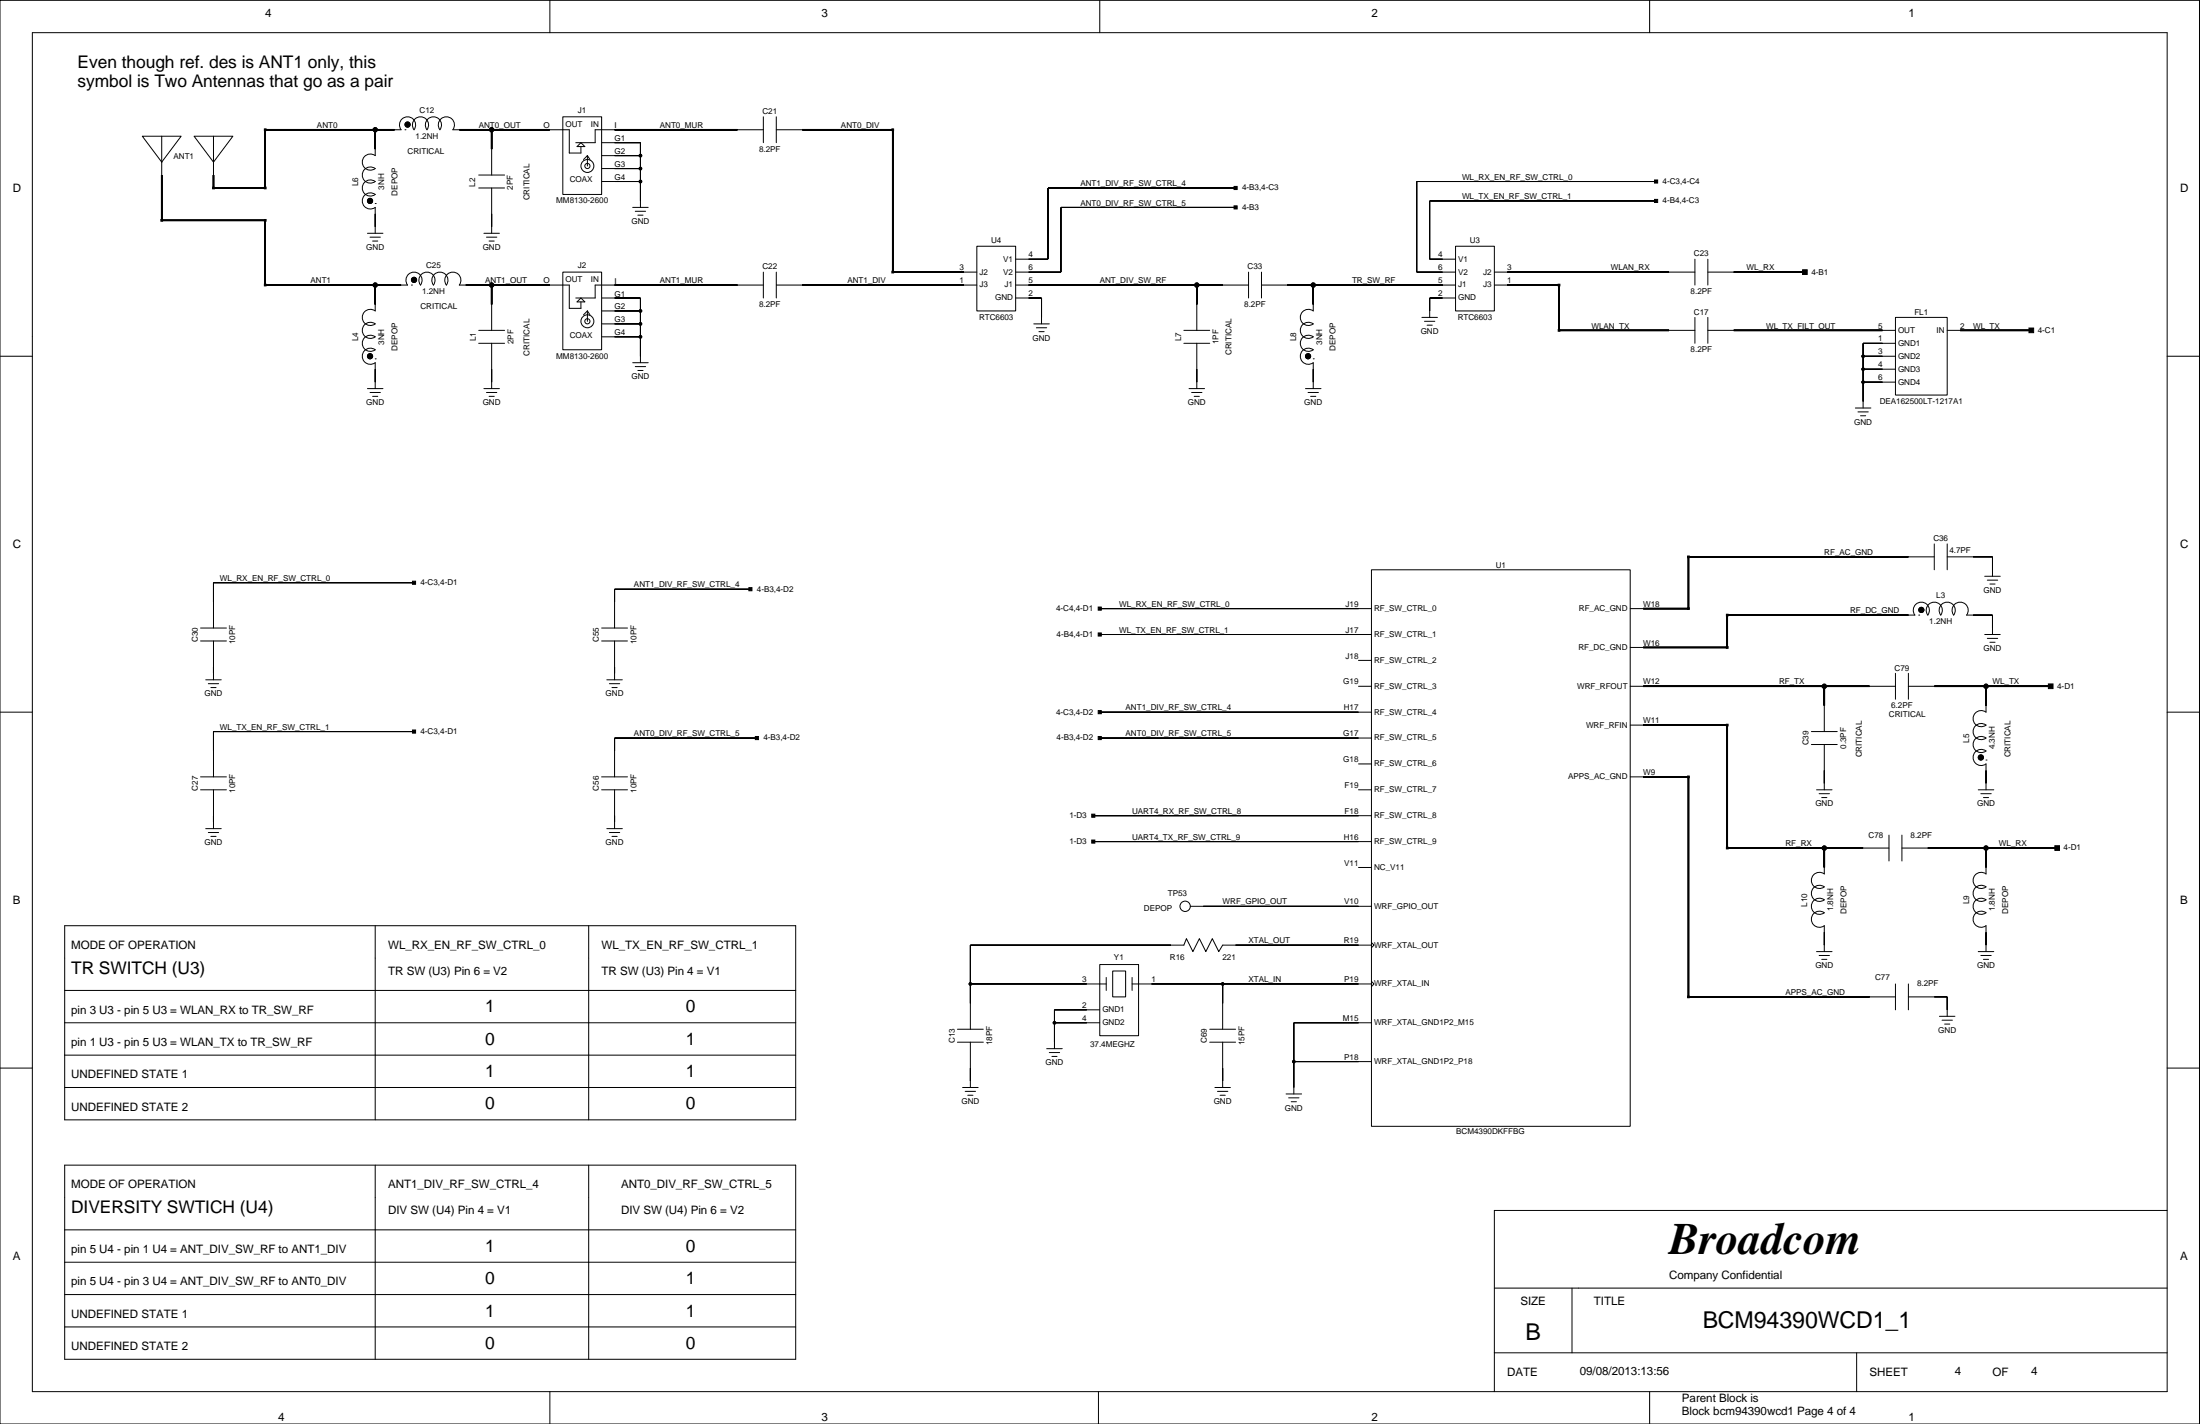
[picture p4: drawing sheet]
<svg xmlns="http://www.w3.org/2000/svg" width="432mm" height="279mm" viewBox="0 0 432 279" stroke-linecap="round" stroke-linejoin="round" font-family="sans-serif">
<g fill="none" stroke="#000" stroke-width=".2">
<path d="M0 .1h431.7v279.3h-431.7zM6.3 6.4h419.1v266.7h-419.1zM107.9 .1v6.3M215.9 .1v6.3M323.8 .1v6.3M27.9 26.7h7.7l-3.9 5.1zM31.7 26.7v7.6M38.1 31.8h.1M38.1 26.7h7.6l-3.8 5.1zM39.4 34.3h.1M39.4 31.8h.1M40.6 33.1h.1"/>
<path d="M40.6 31.8h.1M41.9 26.7v7.6M73.6 39.9h.1M73.6 29.3v1.2a1.59 1.59 0 0 0-2.1 .2 1.59 1.59 0 0 0 0 2.2 1.59 1.59 0 0 0 2.1 .2 1.59 1.59 0 0 0-2.1 .2 1.59 1.59 0 0 0 0 2.1 1.59 1.59 0 0 0 2.1 .2 1.59 1.59 0 0 0-2.1 .2 1.59 1.59 0 0 0 0 2.2 1.59 1.59 0 0 0 2.1 .2 1.59 1.59 0 0 0-2.1 .2 1.59 1.59 0 0 0 0 2.1 1.59 1.59 0 0 0 2.1 .2v5.1M77.5 25.5h1.2a1.59 1.59 0 0 1 .2-2.2 1.59 1.59 0 0 1 2.2 0 1.59 1.59 0 0 1 .2 2.2 1.59 1.59 0 0 1 .2-2.2 1.59 1.59 0 0 1 2.1 0 1.59 1.59 0 0 1 .2 2.2 1.59 1.59 0 0 1 .2-2.2 1.59 1.59 0 0 1 2.1 0 1.59 1.59 0 0 1 .2 2.2 1.59 1.59 0 0 1 .2-2.2 1.59 1.59 0 0 1 2.2 0 1.59 1.59 0 0 1 .2 2.2h1.2M79.5 25.5h.1M94 36.9h5M94 34.3h5M96.5 29.3v5M96.5 36.9v8.9M107.9 25.5h3.8v4.5h2.3v-1.2M110.5 22.9h7.6v15.3h-7.6z"/>
<path d="M114 28l.8 .8h-1.5zM115.3 30.5v2.1M115.3 30.5l-.8 .8M115.3 30.5l.5 .8M118.1 28h7.6v12.7M118.1 30.5h7.6M118.1 33.1h7.6M118.1 35.6h7.6M120.6 25.5h-3.8v2.5h-3.8M144.7 25.5h5.1M149.8 22.9v5.1M152.4 25.5h5"/>
<path d="M152.4 22.9v5.1M242.5 36.9h-36.8v14h-6.4M325 35.6h-46.9v17.8h7.6M325 39.4h-44.4v11.5h5.1M72.1 45.8h3.1M72.6 46.5h2.1M73.1 47.3h1.1M73.6 59.7v1.3a1.59 1.59 0 0 0-2.1 .2 1.59 1.59 0 0 0 0 2.2 1.59 1.59 0 0 0 2.1 .2 1.59 1.59 0 0 0-2.1 .2 1.59 1.59 0 0 0 0 2.1 1.59 1.59 0 0 0 2.1 .2 1.59 1.59 0 0 0-2.1 .2 1.59 1.59 0 0 0 0 2.1 1.59 1.59 0 0 0 2.1 .2 1.59 1.59 0 0 0-2.1 .2 1.59 1.59 0 0 0 0 2.2 1.59 1.59 0 0 0 2.1 .2v5M78.7 55.9h1.3a1.59 1.59 0 0 1 .2-2.1 1.59 1.59 0 0 1 2.1 0 1.59 1.59 0 0 1 .2 2.1 1.59 1.59 0 0 1 .2-2.1 1.59 1.59 0 0 1 2.2 0 1.59 1.59 0 0 1 .2 2.1 1.59 1.59 0 0 1 .2-2.1 1.59 1.59 0 0 1 2.1 0 1.59 1.59 0 0 1 .2 2.1M80.8 55.9h.1M91.4 55.9h-1.3a1.59 1.59 0 0 0-.2-2.1 1.59 1.59 0 0 0-2.1 0 1.59 1.59 0 0 0-.2 2.1M95 45.8h3"/>
<path d="M95.5 46.5h2M96 47.3h1M96.5 59.7v5.1M107.9 55.9h3.8v4.6h2.3v-1.3M110.5 53.4h7.6v15.2h-7.6zM113.3 59.2l.7-.7 .8 .7zM118.1 58.5h7.6v12.7M120.6 55.9h-3.8v2.6h-3.8M124.2 40.7h3M124.7 41.5h2M125.2 42.2h1M144.7 55.9h5.1"/>
<path d="M149.8 53.4v5.1M152.4 55.9h5M152.4 53.4v5.1M189.2 55.9h2.5M189.2 53.4h2.5M191.7 48.3h7.6v12.7h-7.6zM199.3 58.5h5.1v5M199.3 55.9h2.6M234.9 59.7v5.1M240 55.9h5.1M242.5 40.7h-34.3v12.7h-8.9M245.1 53.4v5.1"/>
<path d="M247.6 55.9h5.1M247.6 53.4v5.1M257.8 59.7v1.3a1.59 1.59 0 0 0-2.2 .2 1.59 1.59 0 0 0 0 2.2 1.59 1.59 0 0 0 2.2 .2 1.59 1.59 0 0 0-2.2 .2 1.59 1.59 0 0 0 0 2.1 1.59 1.59 0 0 0 2.2 .2 1.59 1.59 0 0 0-2.2 .2 1.59 1.59 0 0 0 0 2.1 1.59 1.59 0 0 0 2.2 .2 1.59 1.59 0 0 0-2.2 .2 1.59 1.59 0 0 0 0 2.2 1.59 1.59 0 0 0 2.2 .2v5M283.1 55.9h2.6M285.7 48.3h7.6v12.7h-7.6zM285.7 58.5h-5.1v3.8M293.3 55.9h2.5M293.3 53.4h2.5M327.6 53.4h5.1M332.7 50.9v5M335.2 50.9v5M335.2 53.4h5.1"/>
<path d="M0 69.9h6.3M72.1 76.2h3.1M72.6 77h2.1M73.1 77.8h1.1M73.6 70.4h.1M94 64.8h5M94 67.4h5M95 76.2h3M95.5 77h2M96 77.8h1M96.5 67.4v8.8M115.3 61v2"/>
<path d="M115.3 61l-.8 .8M115.3 61l.5 .8M118.1 61h7.6M118.1 63.5h7.6M118.1 66.1h7.6M124.2 71.2h3M124.7 71.9h2M125.2 72.7h1M202.9 63.5h3M203.4 64.3h2M203.9 65.1h1M232.4 64.8h5"/>
<path d="M232.4 67.4h5M233.4 76.2h3M233.9 77h2M234.4 77.8h1M234.9 67.4v8.8M256.2 76.2h3.1M256.7 77h2.1M257.2 77.8h1.1M257.8 70.4h.1M279.1 62.3h3M279.6 63h2M280.1 63.8h1"/>
<path d="M327.6 64.8h5.1M332.7 62.3v5.1M335.2 64.8h5.1M335.2 62.3v5.1M365.7 69.9h6.3M365.7 72.4h6.3M365.7 75h6.3M369.5 64.8h2.5M372 62.3h10.2v15.2h-10.2zM372 67.4h-6.3v12.7M382.2 64.8h2.5M425.4 69.9h6.3"/>
<path d="M364.2 80.1h3M364.7 80.8h2M365.2 81.6h1M81.3 114.3h-39.4v8.9M147.3 115.6h-26.7v7.6M215.9 119.4h53.3M269.2 111.8h50.8v109.2h-50.8zM320 119.4h2.5M374.6 109.3h5M379.6 106.7v5.1M382.2 109.3h8.9v3.8M382.2 106.7v5.1"/>
<path d="M389.5 113.1h3.1M390.1 113.8h2M390.6 114.6h1M0 139.7h6.3M39.4 125.8h5M39.4 123.2h5M40.4 133.4h3M40.9 134.1h2M41.4 134.9h1M41.9 125.8v7.6M118.1 125.8h5.1M118.1 123.2h5.1"/>
<path d="M119.1 133.4h3M119.6 134.1h2M120.1 134.9h1M120.6 125.8v7.6M215.9 124.5h53.3M215.9 139.7h53.3M266.6 134.7h2.6M266.6 129.6h2.6M320 134.7h2.5M320 127h2.5M358.1 138.5v5M366.9 134.7h5.1"/>
<path d="M372 132.1v5.1M374.6 120.7h1.2a1.59 1.59 0 0 1 .2-2.1 1.59 1.59 0 0 1 2.2 0 1.59 1.59 0 0 1 .2 2.1 1.59 1.59 0 0 1 .2-2.1 1.59 1.59 0 0 1 2.1 0 1.59 1.59 0 0 1 .2 2.1 1.59 1.59 0 0 1 .2-2.1 1.59 1.59 0 0 1 2.1 0 1.59 1.59 0 0 1 .3 2.1 1.59 1.59 0 0 1 .2-2.1 1.59 1.59 0 0 1 2.1 0 1.59 1.59 0 0 1 .2 2.1h5.1v3.8M374.6 132.1v5.1M374.6 134.7h5M376.6 120.7h.1M389.5 124.5h3.1M389.8 138.5v1.2a1.59 1.59 0 0 0-2.1 .2 1.59 1.59 0 0 0 0 2.2 1.59 1.59 0 0 0 2.1 .2M390.1 125.3h2M390.6 126h1M425.4 139.7h6.3M39.4 155h5M39.4 152.4h5"/>
<path d="M41.9 155v7.6M81.3 143.5h-39.4v8.9M118.1 155h5.1M118.1 152.4h5.1M120.6 155v7.6M148.6 144.8h-28v7.6M215.9 144.8h53.3M266.6 155h2.6M266.6 149.9h2.6M320 152.4h2.5M320 142.3h2.5M355.5 143.5h5.1"/>
<path d="M355.5 146.1h5.1M356.5 155h3.1M357 155.7h2.1M357.6 156.5h1M358.1 146.1v8.9M388.3 155h3M388.8 155.7h2M389.3 156.5h1M389.8 149.1h.1M389.8 142.3a1.59 1.59 0 0 0-2.1 .2 1.59 1.59 0 0 0 0 2.1 1.59 1.59 0 0 0 2.1 .2 1.59 1.59 0 0 0-2.1 .2 1.59 1.59 0 0 0 0 2.1 1.59 1.59 0 0 0 2.1 .2 1.59 1.59 0 0 0-2.1 .2 1.59 1.59 0 0 0 0 2.2 1.59 1.59 0 0 0 2.1 .2v5.1M40.4 162.6h3M40.9 163.3h2"/>
<path d="M41.4 164.1h1M119.1 162.6h3M119.6 163.3h2M120.1 164.1h1M214.6 160h54.6M214.6 165.1h54.6M233.6 177.8h35.6M266.6 170.2h2.6M358.1 170.2v1.3a1.59 1.59 0 0 0-2.2 .2 1.59 1.59 0 0 0 0 2.1 1.59 1.59 0 0 0 2.2 .2 1.59 1.59 0 0 0-2.2 .2 1.59 1.59 0 0 0 0 2.2 1.59 1.59 0 0 0 2.2 .2 1.59 1.59 0 0 0-2.2 .2 1.59 1.59 0 0 0 0 2.1 1.59 1.59 0 0 0 2.2 .2 1.59 1.59 0 0 0-2.2 .2 1.59 1.59 0 0 0 0 2.1 1.59 1.59 0 0 0 2.2 .2v5.1M365.7 166.4h5.1M370.8 163.9v5M373.3 166.4h5.1"/>
<path d="M373.3 163.9v5M389.8 170.2v1.3a1.59 1.59 0 0 0-2.1 .2 1.59 1.59 0 0 0 0 2.1 1.59 1.59 0 0 0 2.1 .2 1.59 1.59 0 0 0-2.1 .2 1.59 1.59 0 0 0 0 2.2 1.59 1.59 0 0 0 2.1 .2 1.59 1.59 0 0 0-2.1 .2 1.59 1.59 0 0 0 0 2.1 1.59 1.59 0 0 0 2.1 .2 1.59 1.59 0 0 0-2.1 .2 1.59 1.59 0 0 0 0 2.1 1.59 1.59 0 0 0 2.1 .2v5.1M12.7 181.6h143.5v38.1h-143.5zM12.7 194.3h143.5M73.6 181.6v38.1M115.5 181.6v38.1M190.5 193.1h26.6M215.9 189.3h7.6v13.9h-7.6zM215.9 198.1h-8.9v7.7M217.1 191.8v2.5M218.4 190.5h2.5v5.1h-2.5zM222.2 193.1h47"/>
<path d="M222.2 191.8v2.5M240 193.1v8.8M269.2 185.4h-29.2l-.8 1.3-1.3-2.5-1.2 2.5-1.3-2.5-1.3 2.5-1.2-2.5-.5 1.2h-41.9v16.5M269.2 184.9l.5 .5-.5 .5M269.2 192.6l.5 .5-.5 .5M356.5 186.7h3.1M357 187.5h2.1M357.6 188.2h1M366.9 195.6h5.1M372 193.1v5M374.6 195.6h7.6v3.8M374.6 193.1v5"/>
<path d="M380.7 199.4h3M388.3 186.7h3M388.8 187.5h2M389.3 188.2h1M0 209.6h6.3M12.7 213.4h143.5M12.7 200.7h143.5M12.7 207h143.5M187.9 204.5h5.1M187.9 201.9h5.1M188.9 213.4h3.1M189.4 214.1h2.1"/>
<path d="M189.9 214.9h1.1M190.5 204.5v8.9M205.4 205.8h3.1M205.9 206.5h2.1M206.5 207.3h1M207 200.7h8.9M237.4 204.5h5.1M237.4 201.9h5.1M238.5 213.4h3M239 214.1h2M239.5 214.9h1M240 204.5v8.9"/>
<path d="M252.4 214.6h3.1M252.9 215.4h2.1M253.4 216.2h1.1M253.9 208.3h15.3M269.2 200.7h-15.3v13.9M381.2 200.2h2M381.7 200.9h1M425.4 209.6h6.3M12.7 228.6h143.5v38.1h-143.5zM73.6 228.6v38.1M115.5 228.6v38.1M425.4 237.5h-132.1v35.6"/>
<path d="M12.7 241.3h143.5M12.7 247.7h143.5M12.7 254h143.5M293.3 252.7h132.1M308.5 252.7v12.7M12.7 260.4h143.5M107.9 273.1v6.3M215.6 273.1v6.3M293.3 265.4h132.1M323.8 273.1v6.3M364.4 265.4v7.7"/>
<circle cx="72.6" cy="39.4" r=".51"/>
<circle cx="73.6" cy="25.5" r=".42"/>
<circle cx="80" cy="24.4" r=".51"/>
<circle cx="96.5" cy="25.5" r=".42"/>
<circle cx="115.3" cy="32.6" r="1.27"/>
<circle cx="115.3" cy="32.6" r=".51"/>
<circle cx="125.7" cy="30.5" r=".25"/>
<circle cx="125.7" cy="33.1" r=".25"/>
<circle cx="125.7" cy="35.6" r=".25"/>
<circle cx="73.6" cy="55.9" r=".42"/>
<circle cx="81.3" cy="54.9" r=".51"/>
<circle cx="96.5" cy="55.9" r=".42"/>
<circle cx="234.9" cy="55.9" r=".42"/>
<circle cx="257.8" cy="55.9" r=".42"/>
<circle cx="72.6" cy="69.9" r=".51"/>
<circle cx="115.3" cy="63" r=".51"/>
<circle cx="115.3" cy="63" r="1.27"/>
<circle cx="125.7" cy="66.1" r=".25"/>
<circle cx="125.7" cy="61" r=".25"/>
<circle cx="125.7" cy="63.5" r=".25"/>
<circle cx="256.7" cy="69.9" r=".51"/>
<circle cx="365.7" cy="69.9" r=".25"/>
<circle cx="365.7" cy="75" r=".25"/>
<circle cx="365.7" cy="72.4" r=".25"/>
<circle cx="377.1" cy="119.7" r=".51"/>
<circle cx="358.1" cy="134.7" r=".42"/>
<circle cx="389.8" cy="134.7" r=".42"/>
<circle cx="388.8" cy="148.6" r=".51"/>
<circle cx="232.6" cy="177.8" r="1.02"/>
<circle cx="358.1" cy="166.4" r=".42"/>
<circle cx="389.8" cy="166.4" r=".42"/>
<circle cx="190.5" cy="193.1" r=".25"/>
<circle cx="240" cy="193.1" r=".25"/>
<circle cx="207" cy="200.7" r=".25"/>
<circle cx="253.9" cy="208.3" r=".25"/>
</g>
<g fill="#000" stroke="#000" stroke-width=".2">
<path d="M41.7 36.7h.4v.4h-.4z" fill-rule="evenodd"/>
<path d="M51.9 25.3h.3v.3h-.3z" fill-rule="evenodd"/>
<path d="M51.9 36.7h.3v.4h-.3z" fill-rule="evenodd"/>
<path d="M120.6 30.5h5.1z" fill-rule="evenodd"/>
<path d="M125.7 30.5v2.6z" fill-rule="evenodd"/>
<path d="M120.6 33.1h5.1z" fill-rule="evenodd"/>
<path d="M125.7 33.1v2.5z" fill-rule="evenodd"/>
<path d="M120.6 35.6h5.1z" fill-rule="evenodd"/>
<path d="M125.7 35.6v3.8z" fill-rule="evenodd"/>
<path d="M120.6 28h5.1z" fill-rule="evenodd"/>
<path d="M125.7 28v2.5z" fill-rule="evenodd"/>
<path d="M175.1 25.3h.3v.3h-.3z" fill-rule="evenodd"/>
<path d="M205.7 36.9v14z" fill-rule="evenodd"/>
<path d="M242.2 36.6h.6v.6h-.6z" fill-rule="evenodd"/>
<path d="M205.7 36.9h36.8z" fill-rule="evenodd"/>
<path d="M278.1 35.6v17.8z" fill-rule="evenodd"/>
<path d="M280.6 39.4v11.5z" fill-rule="evenodd"/>
<path d="M324.7 39.1h.7v.6h-.7z" fill-rule="evenodd"/>
<path d="M324.7 35.3h.7v.6h-.7z" fill-rule="evenodd"/>
<path d="M280.6 39.4h44.4z" fill-rule="evenodd"/>
<path d="M278.1 35.6h46.9z" fill-rule="evenodd"/>
<path d="M31.6 43.1h.3v.3h-.3z" fill-rule="evenodd"/>
<path d="M51.9 55.8h.3v.3h-.3z" fill-rule="evenodd"/>
<path d="M51.9 43.1h.3v.3h-.3z" fill-rule="evenodd"/>
<path d="M73.6 42v2.5z" fill-rule="evenodd"/>
<path d="M96.5 42v2.5z" fill-rule="evenodd"/>
<path d="M120.6 58.5h5.1z" fill-rule="evenodd"/>
<path d="M125.7 58.5v2.5z" fill-rule="evenodd"/>
<path d="M175.1 53.2h.3v.4h-.3z" fill-rule="evenodd"/>
<path d="M201.9 58.5h2.5z" fill-rule="evenodd"/>
<path d="M204.4 58.5v3.8z" fill-rule="evenodd"/>
<path d="M201.9 50.9h3.8z" fill-rule="evenodd"/>
<path d="M201.9 53.4h6.3z" fill-rule="evenodd"/>
<path d="M208.2 40.7v12.7z" fill-rule="evenodd"/>
<path d="M242.2 40.4h.6v.6h-.6z" fill-rule="evenodd"/>
<path d="M208.2 40.7h34.3z" fill-rule="evenodd"/>
<path d="M280.6 58.5v2.5z" fill-rule="evenodd"/>
<path d="M280.6 58.5h2.5z" fill-rule="evenodd"/>
<path d="M280.6 50.9h2.5z" fill-rule="evenodd"/>
<path d="M278.1 53.4h5z" fill-rule="evenodd"/>
<path d="M305.8 55.8h.4v.3h-.4z" fill-rule="evenodd"/>
<path d="M353.8 52.9h.9v.9h-.9z" fill-rule="evenodd"/>
<path d="M73.6 72.4v2.6z" fill-rule="evenodd"/>
<path d="M96.5 72.4v2.6z" fill-rule="evenodd"/>
<path d="M120.6 63.5h5.1z" fill-rule="evenodd"/>
<path d="M120.6 66.1h5.1z" fill-rule="evenodd"/>
<path d="M125.7 66.1v3.8z" fill-rule="evenodd"/>
<path d="M125.7 63.5v2.6z" fill-rule="evenodd"/>
<path d="M125.7 61v2.5z" fill-rule="evenodd"/>
<path d="M120.6 61h5.1z" fill-rule="evenodd"/>
<path d="M234.9 72.4v2.6z" fill-rule="evenodd"/>
<path d="M257.8 72.4v2.6z" fill-rule="evenodd"/>
<path d="M305.8 64.7h.4v.3h-.4z" fill-rule="evenodd"/>
<path d="M365.7 75v3.8z" fill-rule="evenodd"/>
<path d="M365.7 72.4v2.6z" fill-rule="evenodd"/>
<path d="M365.7 69.9v2.5z" fill-rule="evenodd"/>
<path d="M365.7 67.4v2.5z" fill-rule="evenodd"/>
<path d="M365.7 75h3.8z" fill-rule="evenodd"/>
<path d="M365.7 72.4h3.8z" fill-rule="evenodd"/>
<path d="M365.7 69.9h3.8z" fill-rule="evenodd"/>
<path d="M365.7 67.4h3.8z" fill-rule="evenodd"/>
<path d="M398.2 64.4h.9v.9h-.9z" fill-rule="evenodd"/>
<path d="M41.9 114.3v3.8z" fill-rule="evenodd"/>
<path d="M81 114h.6v.6h-.6z" fill-rule="evenodd"/>
<path d="M41.9 114.3h39.4z" fill-rule="evenodd"/>
<path d="M120.6 115.6v2.5z" fill-rule="evenodd"/>
<path d="M147 115.3h.6v.6h-.6z" fill-rule="evenodd"/>
<path d="M120.6 115.6h26.7z" fill-rule="evenodd"/>
<path d="M215.5 119.1h.7v.6h-.7z" fill-rule="evenodd"/>
<path d="M215.9 119.4h50.7z" fill-rule="evenodd"/>
<path d="M331.2 119.2h.4v.4h-.4z" fill-rule="evenodd"/>
<path d="M331.2 109.1h.4v.3h-.4z" fill-rule="evenodd"/>
<path d="M391.1 109.3v2.5z" fill-rule="evenodd"/>
<path d="M387.3 109.3h3.8z" fill-rule="evenodd"/>
<path d="M41.9 130.8v1.3z" fill-rule="evenodd"/>
<path d="M120.6 130.8v1.3z" fill-rule="evenodd"/>
<path d="M215.5 124.2h.7v.6h-.7z" fill-rule="evenodd"/>
<path d="M215.9 139.7h50.7z" fill-rule="evenodd"/>
<path d="M215.9 124.5h50.7z" fill-rule="evenodd"/>
<path d="M338.8 126.9h.4v.3h-.4z" fill-rule="evenodd"/>
<path d="M338.8 120.5h.4v.4h-.4z" fill-rule="evenodd"/>
<path d="M391.1 120.7v2.5z" fill-rule="evenodd"/>
<path d="M387.3 120.7h3.8z" fill-rule="evenodd"/>
<path d="M402 134.2h1v.9h-1z" fill-rule="evenodd"/>
<path d="M41.9 143.5v3.8z" fill-rule="evenodd"/>
<path d="M81 143.2h.6v.6h-.6z" fill-rule="evenodd"/>
<path d="M41.9 143.5h39.4z" fill-rule="evenodd"/>
<path d="M120.6 144.8v2.5z" fill-rule="evenodd"/>
<path d="M148.3 144.5h.6v.6h-.6z" fill-rule="evenodd"/>
<path d="M120.6 144.8h28z" fill-rule="evenodd"/>
<path d="M215.5 139.4h.7v.6h-.7z" fill-rule="evenodd"/>
<path d="M215.5 144.5h.7v.6h-.7z" fill-rule="evenodd"/>
<path d="M215.9 144.8h50.7z" fill-rule="evenodd"/>
<path d="M331.2 152.3h.4v.3h-.4z" fill-rule="evenodd"/>
<path d="M338.8 142.1h.4v.3h-.4z" fill-rule="evenodd"/>
<path d="M358.1 151.2v2.5z" fill-rule="evenodd"/>
<path d="M389.8 151.2v2.5z" fill-rule="evenodd"/>
<path d="M41.9 160v1.3z" fill-rule="evenodd"/>
<path d="M120.6 160v1.3z" fill-rule="evenodd"/>
<path d="M214.3 159.7h.6v.7h-.6z" fill-rule="evenodd"/>
<path d="M214.3 164.8h.6v.6h-.6z" fill-rule="evenodd"/>
<path d="M236.2 177.8h30.4z" fill-rule="evenodd"/>
<path d="M214.6 160h52z" fill-rule="evenodd"/>
<path d="M214.6 165.1h52z" fill-rule="evenodd"/>
<path d="M338.8 166.2h.4v.4h-.4z" fill-rule="evenodd"/>
<path d="M403.3 165.9h.9v1h-.9z" fill-rule="evenodd"/>
<path d="M190.5 185.4v7.7z" fill-rule="evenodd"/>
<path d="M190.5 193.1v3.8z" fill-rule="evenodd"/>
<path d="M207 198.1v2.6z" fill-rule="evenodd"/>
<path d="M207 198.1h6.3z" fill-rule="evenodd"/>
<path d="M190.5 193.1h22.8z" fill-rule="evenodd"/>
<path d="M190.5 185.4h39.3z" fill-rule="evenodd"/>
<path d="M240 193.1v3.8z" fill-rule="evenodd"/>
<path d="M226 193.1h14z" fill-rule="evenodd"/>
<path d="M240 193.1h26.6z" fill-rule="evenodd"/>
<path d="M242.5 185.4h24.1z" fill-rule="evenodd"/>
<path d="M331.2 195.4h.4v.4h-.4z" fill-rule="evenodd"/>
<path d="M358.1 182.9v2.5z" fill-rule="evenodd"/>
<path d="M382.2 195.6v2.5z" fill-rule="evenodd"/>
<path d="M379.6 195.6h2.6z" fill-rule="evenodd"/>
<path d="M389.8 182.9v2.5z" fill-rule="evenodd"/>
<path d="M190.5 209.6v2.5z" fill-rule="evenodd"/>
<path d="M207 200.7v3.8z" fill-rule="evenodd"/>
<path d="M207 200.7h6.3z" fill-rule="evenodd"/>
<path d="M240 209.6v2.5z" fill-rule="evenodd"/>
<path d="M253.9 200.7v7.6z" fill-rule="evenodd"/>
<path d="M253.9 208.3v5.1z" fill-rule="evenodd"/>
<path d="M253.9 208.3h12.7z" fill-rule="evenodd"/>
<path d="M253.9 200.7h12.7z" fill-rule="evenodd"/>
<circle cx="72.6" cy="39.4" r=".51"/>
<circle cx="73.6" cy="25.5" r=".42"/>
<circle cx="80" cy="24.4" r=".51"/>
<circle cx="96.5" cy="25.5" r=".42"/>
<circle cx="125.7" cy="30.5" r=".25"/>
<circle cx="125.7" cy="33.1" r=".25"/>
<circle cx="125.7" cy="35.6" r=".25"/>
<circle cx="73.6" cy="55.9" r=".42"/>
<circle cx="81.3" cy="54.9" r=".51"/>
<circle cx="96.5" cy="55.9" r=".42"/>
<circle cx="234.9" cy="55.9" r=".42"/>
<circle cx="257.8" cy="55.9" r=".42"/>
<circle cx="72.6" cy="69.9" r=".51"/>
<circle cx="125.7" cy="66.1" r=".25"/>
<circle cx="125.7" cy="61" r=".25"/>
<circle cx="125.7" cy="63.5" r=".25"/>
<circle cx="256.7" cy="69.9" r=".51"/>
<circle cx="365.7" cy="69.9" r=".25"/>
<circle cx="365.7" cy="75" r=".25"/>
<circle cx="365.7" cy="72.4" r=".25"/>
<circle cx="377.1" cy="119.7" r=".51"/>
<circle cx="358.1" cy="134.7" r=".42"/>
<circle cx="389.8" cy="134.7" r=".42"/>
<circle cx="388.8" cy="148.6" r=".51"/>
<circle cx="358.1" cy="166.4" r=".42"/>
<circle cx="389.8" cy="166.4" r=".42"/>
<circle cx="190.5" cy="193.1" r=".25"/>
<circle cx="240" cy="193.1" r=".25"/>
<circle cx="207" cy="200.7" r=".25"/>
<circle cx="253.9" cy="208.3" r=".25"/>
</g>
<g fill="#000" stroke="#000" stroke-width=".3">
<path d="M31.7 34.3v8.9z" fill-rule="evenodd"/>
<path d="M41.9 34.3v2.6z" fill-rule="evenodd"/>
<path d="M52.1 25.5v11.4z" fill-rule="evenodd"/>
<path d="M41.9 36.9h10.2z" fill-rule="evenodd"/>
<path d="M52.1 25.5h21.5z" fill-rule="evenodd"/>
<path d="M73.6 25.5v3.8z" fill-rule="evenodd"/>
<path d="M73.6 25.5h3.9z" fill-rule="evenodd"/>
<path d="M96.5 25.5v3.8z" fill-rule="evenodd"/>
<path d="M90.1 25.5h6.4z" fill-rule="evenodd"/>
<path d="M96.5 25.5h11.4z" fill-rule="evenodd"/>
<path d="M120.6 25.5h24.1z" fill-rule="evenodd"/>
<path d="M157.4 25.5h17.8z" fill-rule="evenodd"/>
<path d="M175.2 25.5v27.9z" fill-rule="evenodd"/>
<path d="M52.1 43.2v12.7z" fill-rule="evenodd"/>
<path d="M31.7 43.2h20.4z" fill-rule="evenodd"/>
<path d="M73.6 55.9v3.8z" fill-rule="evenodd"/>
<path d="M52.1 55.9h21.5z" fill-rule="evenodd"/>
<path d="M73.6 55.9h5.1z" fill-rule="evenodd"/>
<path d="M96.5 55.9v3.8z" fill-rule="evenodd"/>
<path d="M91.4 55.9h5.1z" fill-rule="evenodd"/>
<path d="M96.5 55.9h11.4z" fill-rule="evenodd"/>
<path d="M120.6 55.9h24.1z" fill-rule="evenodd"/>
<path d="M175.2 53.4h14z" fill-rule="evenodd"/>
<path d="M157.4 55.9h31.8z" fill-rule="evenodd"/>
<path d="M234.9 55.9v3.8z" fill-rule="evenodd"/>
<path d="M201.9 55.9h33z" fill-rule="evenodd"/>
<path d="M234.9 55.9h5.1z" fill-rule="evenodd"/>
<path d="M252.7 55.9h5.1z" fill-rule="evenodd"/>
<path d="M257.8 55.9v3.8z" fill-rule="evenodd"/>
<path d="M257.8 55.9h25.3z" fill-rule="evenodd"/>
<path d="M306 55.9v8.9z" fill-rule="evenodd"/>
<path d="M295.8 55.9h10.2z" fill-rule="evenodd"/>
<path d="M295.8 53.4h31.8z" fill-rule="evenodd"/>
<path d="M340.3 53.4h13.9z" fill-rule="evenodd"/>
<path d="M306 64.8h21.6z" fill-rule="evenodd"/>
<path d="M340.3 64.8h29.2z" fill-rule="evenodd"/>
<path d="M384.7 64.8h14z" fill-rule="evenodd"/>
<path d="M331.4 109.3v10.1z" fill-rule="evenodd"/>
<path d="M322.5 119.4h8.9z" fill-rule="evenodd"/>
<path d="M331.4 109.3h43.2z" fill-rule="evenodd"/>
<path d="M322.5 127h16.5z" fill-rule="evenodd"/>
<path d="M339 120.7v6.3z" fill-rule="evenodd"/>
<path d="M358.1 134.7v3.8z" fill-rule="evenodd"/>
<path d="M322.5 134.7h35.6z" fill-rule="evenodd"/>
<path d="M358.1 134.7h8.8z" fill-rule="evenodd"/>
<path d="M339 120.7h35.6z" fill-rule="evenodd"/>
<path d="M379.6 134.7h10.2z" fill-rule="evenodd"/>
<path d="M389.8 134.7v3.8z" fill-rule="evenodd"/>
<path d="M389.8 134.7h12.7z" fill-rule="evenodd"/>
<path d="M322.5 152.4h8.9z" fill-rule="evenodd"/>
<path d="M331.4 152.4v43.2z" fill-rule="evenodd"/>
<path d="M339 142.3v24.1z" fill-rule="evenodd"/>
<path d="M322.5 142.3h16.5z" fill-rule="evenodd"/>
<path d="M358.1 166.4v3.8z" fill-rule="evenodd"/>
<path d="M339 166.4h19.1z" fill-rule="evenodd"/>
<path d="M358.1 166.4h7.6z" fill-rule="evenodd"/>
<path d="M378.4 166.4h11.4z" fill-rule="evenodd"/>
<path d="M389.8 166.4v3.8z" fill-rule="evenodd"/>
<path d="M389.8 166.4h14z" fill-rule="evenodd"/>
<path d="M331.4 195.6h35.5z" fill-rule="evenodd"/>
</g>
<g fill="none" stroke="#000" stroke-width=".3">
<path d="M31.7 34.3v8.9h20.4v12.7h26.6M73.6 25.5v3.8M77.5 25.5h-25.4v11.4h-10.2v-2.6M90.1 25.5h17.8M96.5 25.5v3.8M120.6 25.5h24.1M157.4 25.5h17.8v27.9h14M73.6 55.9v3.8M91.4 55.9h16.5M96.5 55.9v3.8M120.6 55.9h24.1M157.4 55.9h31.8"/>
<path d="M201.9 55.9h38.1M234.9 55.9v3.8M252.7 55.9h30.4M257.8 55.9v3.8M295.8 53.4h31.8M295.8 55.9h10.2v8.9h21.6M340.3 53.4h13.9M340.3 64.8h29.2M384.7 64.8h14M374.6 109.3h-43.2v10.1h-8.9M322.5 134.7h44.4M358.1 134.7v3.8"/>
<path d="M374.6 120.7h-35.6v6.3h-16.5M379.6 134.7h22.9M389.8 134.7v3.8M322.5 152.4h8.9v43.2h35.5M322.5 142.3h16.5v24.1h26.7M358.1 166.4v3.8M378.4 166.4h25.4M389.8 166.4v3.8"/>
</g>
<text font-size="8.8" x="327.6" y="246.1">Broadcom</text>
<g font-size="4.6">
<text x="299.4" y="263">B</text>
<text x="334.2" y="260.6">BCM94390WCD1_1</text>
</g>
<g font-size="3.4">
<text x="15.2" y="17.1">symbol is Two Antennas that go as a pair</text>
<text x="15.2" y="13.3">Even though ref. des is ANT1 only, this</text>
<text x="14" y="191">TR SWITCH (U3)</text>
<text x="95.2" y="198.6">1</text>
<text x="134.6" y="198.6">0</text>
<text x="95.2" y="205">0</text>
<text x="134.6" y="205">1</text>
<text x="95.2" y="211.3">1</text>
<text x="134.6" y="211.3">1</text>
<text x="95.2" y="217.7">0</text>
<text x="134.6" y="217.7">0</text>
<text x="14" y="238">DIVERSITY SWTICH (U4)</text>
<text x="95.2" y="245.6">1</text>
<text x="134.6" y="245.6">0</text>
<text x="95.2" y="252">0</text>
<text x="134.6" y="252">1</text>
<text x="95.2" y="258.3">1</text>
<text x="134.6" y="258.3">1</text>
<text x="95.2" y="264.7">0</text>
<text x="134.6" y="264.7">0</text>
</g>
<g font-size="2.3">
<text x="52.1" y="3.4">4</text>
<text x="161.3" y="3.4">3</text>
<text x="269.2" y="3.4">2</text>
<text x="374.6" y="3.4">1</text>
<text x="2.5" y="37.6">D</text>
<text x="427.9" y="37.6">D</text>
<text x="2.5" y="107.5">C</text>
<text x="427.9" y="107.5">C</text>
<text x="2.5" y="177.3">B</text>
<text x="427.9" y="177.3">B</text>
<text x="14" y="186.2">MODE OF OPERATION</text>
<text x="76.2" y="191.3">TR SW (U3) Pin 6 = V2</text>
<text x="76.2" y="186.2">WL_RX_EN_RF_SW_CTRL_0</text>
<text x="118.1" y="191.3">TR SW (U3) Pin 4 = V1</text>
<text x="118.1" y="186.2">WL_TX_EN_RF_SW_CTRL_1</text>
<text x="14" y="198.9">pin 3 U3 - pin 5 U3 = WLAN_RX to TR_SW_RF</text>
<text x="14" y="205.2">pin 1 U3 - pin 5 U3 = WLAN_TX to TR_SW_RF</text>
<text x="14" y="211.6">UNDEFINED STATE 1</text>
<text x="14" y="217.9">UNDEFINED STATE 2</text>
<text x="14" y="233.2">MODE OF OPERATION</text>
<text x="76.2" y="233.2">ANT1_DIV_RF_SW_CTRL_4</text>
<text x="121.9" y="233.2">ANT0_DIV_RF_SW_CTRL_5</text>
<text x="76.2" y="238.3">DIV SW (U4) Pin 4 = V1</text>
<text x="121.9" y="238.3">DIV SW (U4) Pin 6 = V2</text>
<text x="14" y="245.9">pin 5 U4 - pin 1 U4 = ANT_DIV_SW_RF to ANT1_DIV</text>
<text x="2.5" y="247.1">A</text>
<text x="327.6" y="250.9">Company Confidential</text>
<text x="427.9" y="247.1">A</text>
<text x="14" y="252.2">pin 5 U4 - pin 3 U4 = ANT_DIV_SW_RF to ANT0_DIV</text>
<text x="298.4" y="256">SIZE</text>
<text x="312.8" y="256">TITLE</text>
<text x="14" y="258.6">UNDEFINED STATE 1</text>
<text x="14" y="264.9">UNDEFINED STATE 2</text>
<text x="310.1" y="269.7">09/08/2013:13:56</text>
<text x="383.7" y="269.7">4</text>
<text x="398.7" y="269.7">4</text>
<text x="295.8" y="270">DATE</text>
<text x="330.1" y="275.1">Parent Block is</text>
<text x="366.9" y="270">SHEET</text>
<text x="391.1" y="270">OF</text>
<text x="54.6" y="278.9">4</text>
<text x="161.3" y="278.9">3</text>
<text x="269.2" y="278.9">2</text>
<text x="330.1" y="277.6">Block bcm94390wcd1 Page 4 of 4</text>
<text x="374.6" y="278.9">1</text>
</g>
<g font-size="1.6">
<text x="82.4" y="22.1">C12</text>
<text x="113.4" y="22.1">J1</text>
<text x="149.6" y="22.4">C21</text>
<text x="62.2" y="25.1">ANT0</text>
<text x="81.6" y="27.2">1.2NH</text>
<text x="94" y="25.1">ANT0_OUT</text>
<text x="106.7" y="25.1">O</text>
<text x="111" y="24.9">OUT</text>
<text x="116" y="24.9">IN</text>
<text x="120.6" y="27.7">G1</text>
<text x="120.6" y="25.2">I</text>
<text x="129.5" y="25.1">ANT0_MUR</text>
<text x="149" y="29.7">8.2PF</text>
<text x="165.1" y="25.1">ANT0_DIV</text>
<text x="34.1" y="31.3">ANT1</text>
<text x="80" y="30.2">CRITICAL</text>
<text x="111.8" y="35.8">COAX</text>
<text x="120.6" y="30.2">G2</text>
<text x="120.6" y="32.7">G3</text>
<text x="120.6" y="35.3">G4</text>
<text x="287" y="35.3">WL_RX_EN_RF_SW_CTRL_0</text>
<text x="70.3" y="36.5" transform="rotate(-90 70.3 36.5)">L6</text>
<text x="75.4" y="37.2" transform="rotate(-90 75.4 37.2)">3NH</text>
<text x="78" y="38.4" transform="rotate(-90 78 38.4)">DEPOP</text>
<text x="93.3" y="36.6" transform="rotate(-90 93.3 36.6)">L2</text>
<text x="100.6" y="37.2" transform="rotate(-90 100.6 37.2)">2PF</text>
<text x="104" y="39.3" transform="rotate(-90 104 39.3)">CRITICAL</text>
<text x="109.2" y="39.9">MM8130-2600</text>
<text x="212" y="36.5">ANT1_DIV_RF_SW_CTRL_4</text>
<text x="212" y="40.3">ANT0_DIV_RF_SW_CTRL_5</text>
<text x="243.8" y="37.4">4-B3,4-C3</text>
<text x="243.8" y="41.2">4-B3</text>
<text x="287" y="39.1">WL_TX_EN_RF_SW_CTRL_1</text>
<text x="326.3" y="39.9">4-B4,4-C3</text>
<text x="326.3" y="36.1">4-C3,4-C4</text>
<text x="123.9" y="44">GND</text>
<text x="194.5" y="47.8">U4</text>
<text x="288.5" y="47.8">U3</text>
<text x="71.9" y="49">GND</text>
<text x="83.6" y="52.6">C25</text>
<text x="94.7" y="49">GND</text>
<text x="113.4" y="52.6">J2</text>
<text x="149.6" y="52.9">C22</text>
<text x="188.3" y="53">3</text>
<text x="192.2" y="53.9">J2</text>
<text x="196.9" y="53.9">V2</text>
<text x="196.9" y="51.3">V1</text>
<text x="201.9" y="50.5">4</text>
<text x="201.9" y="53">6</text>
<text x="244.9" y="52.9">C33</text>
<text x="282.3" y="53">6</text>
<text x="282.3" y="50.5">4</text>
<text x="286.2" y="53.9">V2</text>
<text x="286.2" y="51.3">V1</text>
<text x="291.1" y="53.9">J2</text>
<text x="295.8" y="53">3</text>
<text x="316.2" y="53">WLAN_RX</text>
<text x="332.5" y="50.3">C23</text>
<text x="342.8" y="53">WL_RX</text>
<text x="355.5" y="53.9">4-B1</text>
<text x="60.9" y="55.6">ANT1</text>
<text x="82.8" y="57.7">1.2NH</text>
<text x="95.2" y="55.6">ANT1_OUT</text>
<text x="106.7" y="55.6">O</text>
<text x="111" y="55.4">OUT</text>
<text x="116" y="55.4">IN</text>
<text x="120.6" y="55.6">I</text>
<text x="120.6" y="58.2">G1</text>
<text x="129.5" y="55.6">ANT1_MUR</text>
<text x="166.3" y="55.6">ANT1_DIV</text>
<text x="188.3" y="55.6">1</text>
<text x="192.2" y="56.4">J3</text>
<text x="195.3" y="58.9">GND</text>
<text x="197.2" y="56.4">J1</text>
<text x="201.9" y="58.1">2</text>
<text x="201.9" y="55.6">5</text>
<text x="215.9" y="55.6">ANT_DIV_SW_RF</text>
<text x="265.4" y="55.6">TR_SW_RF</text>
<text x="282.3" y="55.6">5</text>
<text x="282.3" y="58.1">2</text>
<text x="286.2" y="56.4">J1</text>
<text x="286.2" y="58.9">GND</text>
<text x="291.1" y="56.4">J3</text>
<text x="295.8" y="55.6">1</text>
<text x="331.8" y="57.7">8.2PF</text>
<text x="82.5" y="60.6">CRITICAL</text>
<text x="120.6" y="60.7">G2</text>
<text x="120.6" y="63.2">G3</text>
<text x="120.6" y="65.7">G4</text>
<text x="149" y="60.2">8.2PF</text>
<text x="192.2" y="62.8">RTC6603</text>
<text x="244.2" y="60.2">8.2PF</text>
<text x="278.8" y="65.5">GND</text>
<text x="286.1" y="62.8">RTC6603</text>
<text x="312.3" y="64.5">WLAN_TX</text>
<text x="332.5" y="61.7">C17</text>
<text x="346.6" y="64.5">WL_TX_FILT_OUT</text>
<text x="368.6" y="64.5">5</text>
<text x="372.5" y="65.3">OUT</text>
<text x="375.7" y="61.7">FL1</text>
<text x="380.1" y="65.3">IN</text>
<text x="384.7" y="64.5">2</text>
<text x="387.3" y="64.5">WL_TX</text>
<text x="400" y="65.3">4-C1</text>
<text x="70.3" y="67" transform="rotate(-90 70.3 67)">L4</text>
<text x="75.4" y="67.7" transform="rotate(-90 75.4 67.7)">3NH</text>
<text x="78" y="68.9" transform="rotate(-90 78 68.9)">DEPOP</text>
<text x="93.4" y="67" transform="rotate(-90 93.4 67)">L1</text>
<text x="100.8" y="67.5" transform="rotate(-90 100.8 67.5)">2PF</text>
<text x="104" y="69.8" transform="rotate(-90 104 69.8)">CRITICAL</text>
<text x="109.2" y="70.4">MM8130-2600</text>
<text x="111.8" y="66.2">COAX</text>
<text x="202.7" y="66.8">GND</text>
<text x="231.8" y="67" transform="rotate(-90 231.8 67)">L7</text>
<text x="239.2" y="67.5" transform="rotate(-90 239.2 67.5)">1PF</text>
<text x="241.7" y="69.7" transform="rotate(-90 241.7 69.7)">CRITICAL</text>
<text x="254.4" y="67" transform="rotate(-90 254.4 67)">L8</text>
<text x="259.5" y="67.7" transform="rotate(-90 259.5 67.7)">3NH</text>
<text x="262.1" y="68.9" transform="rotate(-90 262.1 68.9)">DEPOP</text>
<text x="331.8" y="69.1">8.2PF</text>
<text x="368.6" y="69.5">3</text>
<text x="368.6" y="67">1</text>
<text x="372.5" y="67.8">GND1</text>
<text x="372.5" y="70.4">GND2</text>
<text x="123.9" y="74.4">GND</text>
<text x="368.6" y="74.6">6</text>
<text x="368.6" y="72.1">4</text>
<text x="372.5" y="72.9">GND3</text>
<text x="372.5" y="75.5">GND4</text>
<text x="71.9" y="79.5">GND</text>
<text x="94.7" y="79.5">GND</text>
<text x="233.1" y="79.5">GND</text>
<text x="256" y="79.5">GND</text>
<text x="363.9" y="83.3">GND</text>
<text x="368.9" y="79.3">DEA162500LT-1217A1</text>
<text x="379.5" y="106.2">C36</text>
<text x="43.2" y="114">WL_RX_EN_RF_SW_CTRL_0</text>
<text x="293.6" y="111.4">U1</text>
<text x="358.1" y="108.9">RF_AC_GND</text>
<text x="382.6" y="108.5">4.7PF</text>
<text x="82.5" y="114.8">4-C3,4-D1</text>
<text x="124.4" y="115.2">ANT1_DIV_RF_SW_CTRL_4</text>
<text x="148.6" y="116.1">4-B3,4-D2</text>
<text x="207.3" y="119.9">4-C4,4-D1</text>
<text x="219.7" y="119.1">WL_RX_EN_RF_SW_CTRL_0</text>
<text x="264.1" y="119.1">J19</text>
<text x="269.7" y="119.9">RF_SW_CTRL_0</text>
<text x="309.9" y="119.9">RF_AC_GND</text>
<text x="322.5" y="119.1">W18</text>
<text x="380" y="117.4">L3</text>
<text x="389.3" y="116.3">GND</text>
<text x="38.8" y="125.9" transform="rotate(-90 38.8 125.9)">C30</text>
<text x="117.5" y="125.9" transform="rotate(-90 117.5 125.9)">C55</text>
<text x="207.4" y="125">4-B4,4-D1</text>
<text x="219.7" y="124.1">WL_TX_EN_RF_SW_CTRL_1</text>
<text x="264.1" y="124.1">J17</text>
<text x="269.7" y="125">RF_SW_CTRL_1</text>
<text x="363.1" y="120.3">RF_DC_GND</text>
<text x="378.7" y="122.4">1.2NH</text>
<text x="46.2" y="126.4" transform="rotate(-90 46.2 126.4)">10PF</text>
<text x="124.9" y="126.4" transform="rotate(-90 124.9 126.4)">10PF</text>
<text x="264.1" y="129.2">J18</text>
<text x="269.7" y="130">RF_SW_CTRL_2</text>
<text x="309.8" y="127.5">RF_DC_GND</text>
<text x="322.5" y="126.7">W16</text>
<text x="371.8" y="131.6">C79</text>
<text x="389.3" y="127.8">GND</text>
<text x="40.1" y="136.7">GND</text>
<text x="118.9" y="136.7">GND</text>
<text x="263.6" y="134.3">G19</text>
<text x="269.7" y="135.1">RF_SW_CTRL_3</text>
<text x="309.5" y="135.1">WRF_RFOUT</text>
<text x="322.5" y="134.3">W12</text>
<text x="349.2" y="134.3">RF_TX</text>
<text x="391.1" y="134.3">WL_TX</text>
<text x="403.8" y="135.1">4-D1</text>
<text x="43.2" y="143.2">WL_TX_EN_RF_SW_CTRL_1</text>
<text x="207.3" y="140.2">4-C3,4-D2</text>
<text x="220.9" y="139.4">ANT1_DIV_RF_SW_CTRL_4</text>
<text x="263.7" y="139.4">H17</text>
<text x="269.7" y="140.2">RF_SW_CTRL_4</text>
<text x="311.3" y="142.7">WRF_RFIN</text>
<text x="322.5" y="141.9">W11</text>
<text x="370.8" y="140.6">CRITICAL</text>
<text x="371.2" y="138.9">6.2PF</text>
<text x="82.5" y="144">4-C3,4-D1</text>
<text x="124.4" y="144.4">ANT0_DIV_RF_SW_CTRL_5</text>
<text x="149.8" y="145.3">4-B3,4-D2</text>
<text x="207.4" y="145.3">4-B3,4-D2</text>
<text x="220.9" y="144.4">ANT0_DIV_RF_SW_CTRL_5</text>
<text x="263.6" y="149.5">G18</text>
<text x="263.6" y="144.4">G17</text>
<text x="269.7" y="145.3">RF_SW_CTRL_5</text>
<text x="355" y="146.3" transform="rotate(-90 355 146.3)">C39</text>
<text x="362.3" y="146.9" transform="rotate(-90 362.3 146.9)">0.3PF</text>
<text x="365.4" y="148.6" transform="rotate(-90 365.4 148.6)">CRITICAL</text>
<text x="386.5" y="145.7" transform="rotate(-90 386.5 145.7)">L5</text>
<text x="391.5" y="147.1" transform="rotate(-90 391.5 147.1)">4.3NH</text>
<text x="394.6" y="148.6" transform="rotate(-90 394.6 148.6)">CRITICAL</text>
<text x="38.8" y="155.1" transform="rotate(-90 38.8 155.1)">C27</text>
<text x="46.2" y="155.6" transform="rotate(-90 46.2 155.6)">10PF</text>
<text x="117.5" y="155.1" transform="rotate(-90 117.5 155.1)">C56</text>
<text x="124.9" y="155.6" transform="rotate(-90 124.9 155.6)">10PF</text>
<text x="263.9" y="154.6">F19</text>
<text x="269.7" y="150.4">RF_SW_CTRL_6</text>
<text x="269.7" y="155.4">RF_SW_CTRL_7</text>
<text x="307.8" y="152.9">APPS_AC_GND</text>
<text x="322.5" y="152.1">W9</text>
<text x="209.9" y="160.5">1-D3</text>
<text x="222.2" y="159.7">UART4_RX_RF_SW_CTRL_8</text>
<text x="263.9" y="159.7">F18</text>
<text x="269.7" y="160.5">RF_SW_CTRL_8</text>
<text x="356.3" y="158.2">GND</text>
<text x="388" y="158.2">GND</text>
<text x="40.1" y="165.9">GND</text>
<text x="118.9" y="165.9">GND</text>
<text x="209.9" y="165.6">1-D3</text>
<text x="222.2" y="164.8">UART4_TX_RF_SW_CTRL_9</text>
<text x="263.7" y="164.8">H16</text>
<text x="269.7" y="165.6">RF_SW_CTRL_9</text>
<text x="350.4" y="166">RF_RX</text>
<text x="366.8" y="164.3">C78</text>
<text x="375" y="164.3">8.2PF</text>
<text x="392.3" y="166">WL_RX</text>
<text x="405" y="166.9">4-D1</text>
<text x="263.8" y="169.8">V11</text>
<text x="269.7" y="170.7">NC_V11</text>
<text x="224.5" y="178.7">DEPOP</text>
<text x="229.2" y="175.8">TP53</text>
<text x="240" y="177.5">WRF_GPIO_OUT</text>
<text x="263.8" y="177.5">V10</text>
<text x="269.7" y="178.3">WRF_GPIO_OUT</text>
<text x="354.7" y="177.9" transform="rotate(-90 354.7 177.9)">L10</text>
<text x="359.8" y="178.8" transform="rotate(-90 359.8 178.8)">1.8NH</text>
<text x="362.4" y="179.3" transform="rotate(-90 362.4 179.3)">DEPOP</text>
<text x="386.5" y="177.4" transform="rotate(-90 386.5 177.4)">L9</text>
<text x="391.5" y="178.8" transform="rotate(-90 391.5 178.8)">1.8NH</text>
<text x="394.2" y="179.3" transform="rotate(-90 394.2 179.3)">DEPOP</text>
<text x="245.1" y="185.1">XTAL_OUT</text>
<text x="263.7" y="185.1">R19</text>
<text x="269.7" y="185.9">WRF_XTAL_OUT</text>
<text x="218.6" y="188.5">Y1</text>
<text x="229.6" y="188.5">R16</text>
<text x="239.9" y="188.5">221</text>
<text x="356.3" y="190">GND</text>
<text x="388" y="190">GND</text>
<text x="212.4" y="197.8">2</text>
<text x="212.4" y="192.7">3</text>
<text x="226" y="192.7">1</text>
<text x="245.1" y="192.7">XTAL_IN</text>
<text x="263.8" y="192.7">P19</text>
<text x="269.7" y="193.5">WRF_XTAL_IN</text>
<text x="350.4" y="195.2">APPS_AC_GND</text>
<text x="368" y="192.3">C77</text>
<text x="376.3" y="193.5">8.2PF</text>
<text x="212.4" y="200.3">4</text>
<text x="216.4" y="198.6">GND1</text>
<text x="216.4" y="201.2">GND2</text>
<text x="263.6" y="200.3">M15</text>
<text x="269.7" y="201.2">WRF_XTAL_GND1P2_M15</text>
<text x="380.4" y="202.7">GND</text>
<text x="187.4" y="204.7" transform="rotate(-90 187.4 204.7)">C13</text>
<text x="194.7" y="205.1" transform="rotate(-90 194.7 205.1)">18PF</text>
<text x="205.2" y="209">GND</text>
<text x="213.9" y="205.5">37.4MEGHZ</text>
<text x="236.9" y="204.7" transform="rotate(-90 236.9 204.7)">C69</text>
<text x="244.3" y="205.1" transform="rotate(-90 244.3 205.1)">15PF</text>
<text x="263.8" y="207.9">P18</text>
<text x="269.7" y="208.8">WRF_XTAL_GND1P2_P18</text>
<text x="188.7" y="216.6">GND</text>
<text x="238.2" y="216.6">GND</text>
<text x="252.2" y="217.9">GND</text>
<text x="285.8" y="222.4">BCM4390DKFFBG</text>
</g>
</svg>
